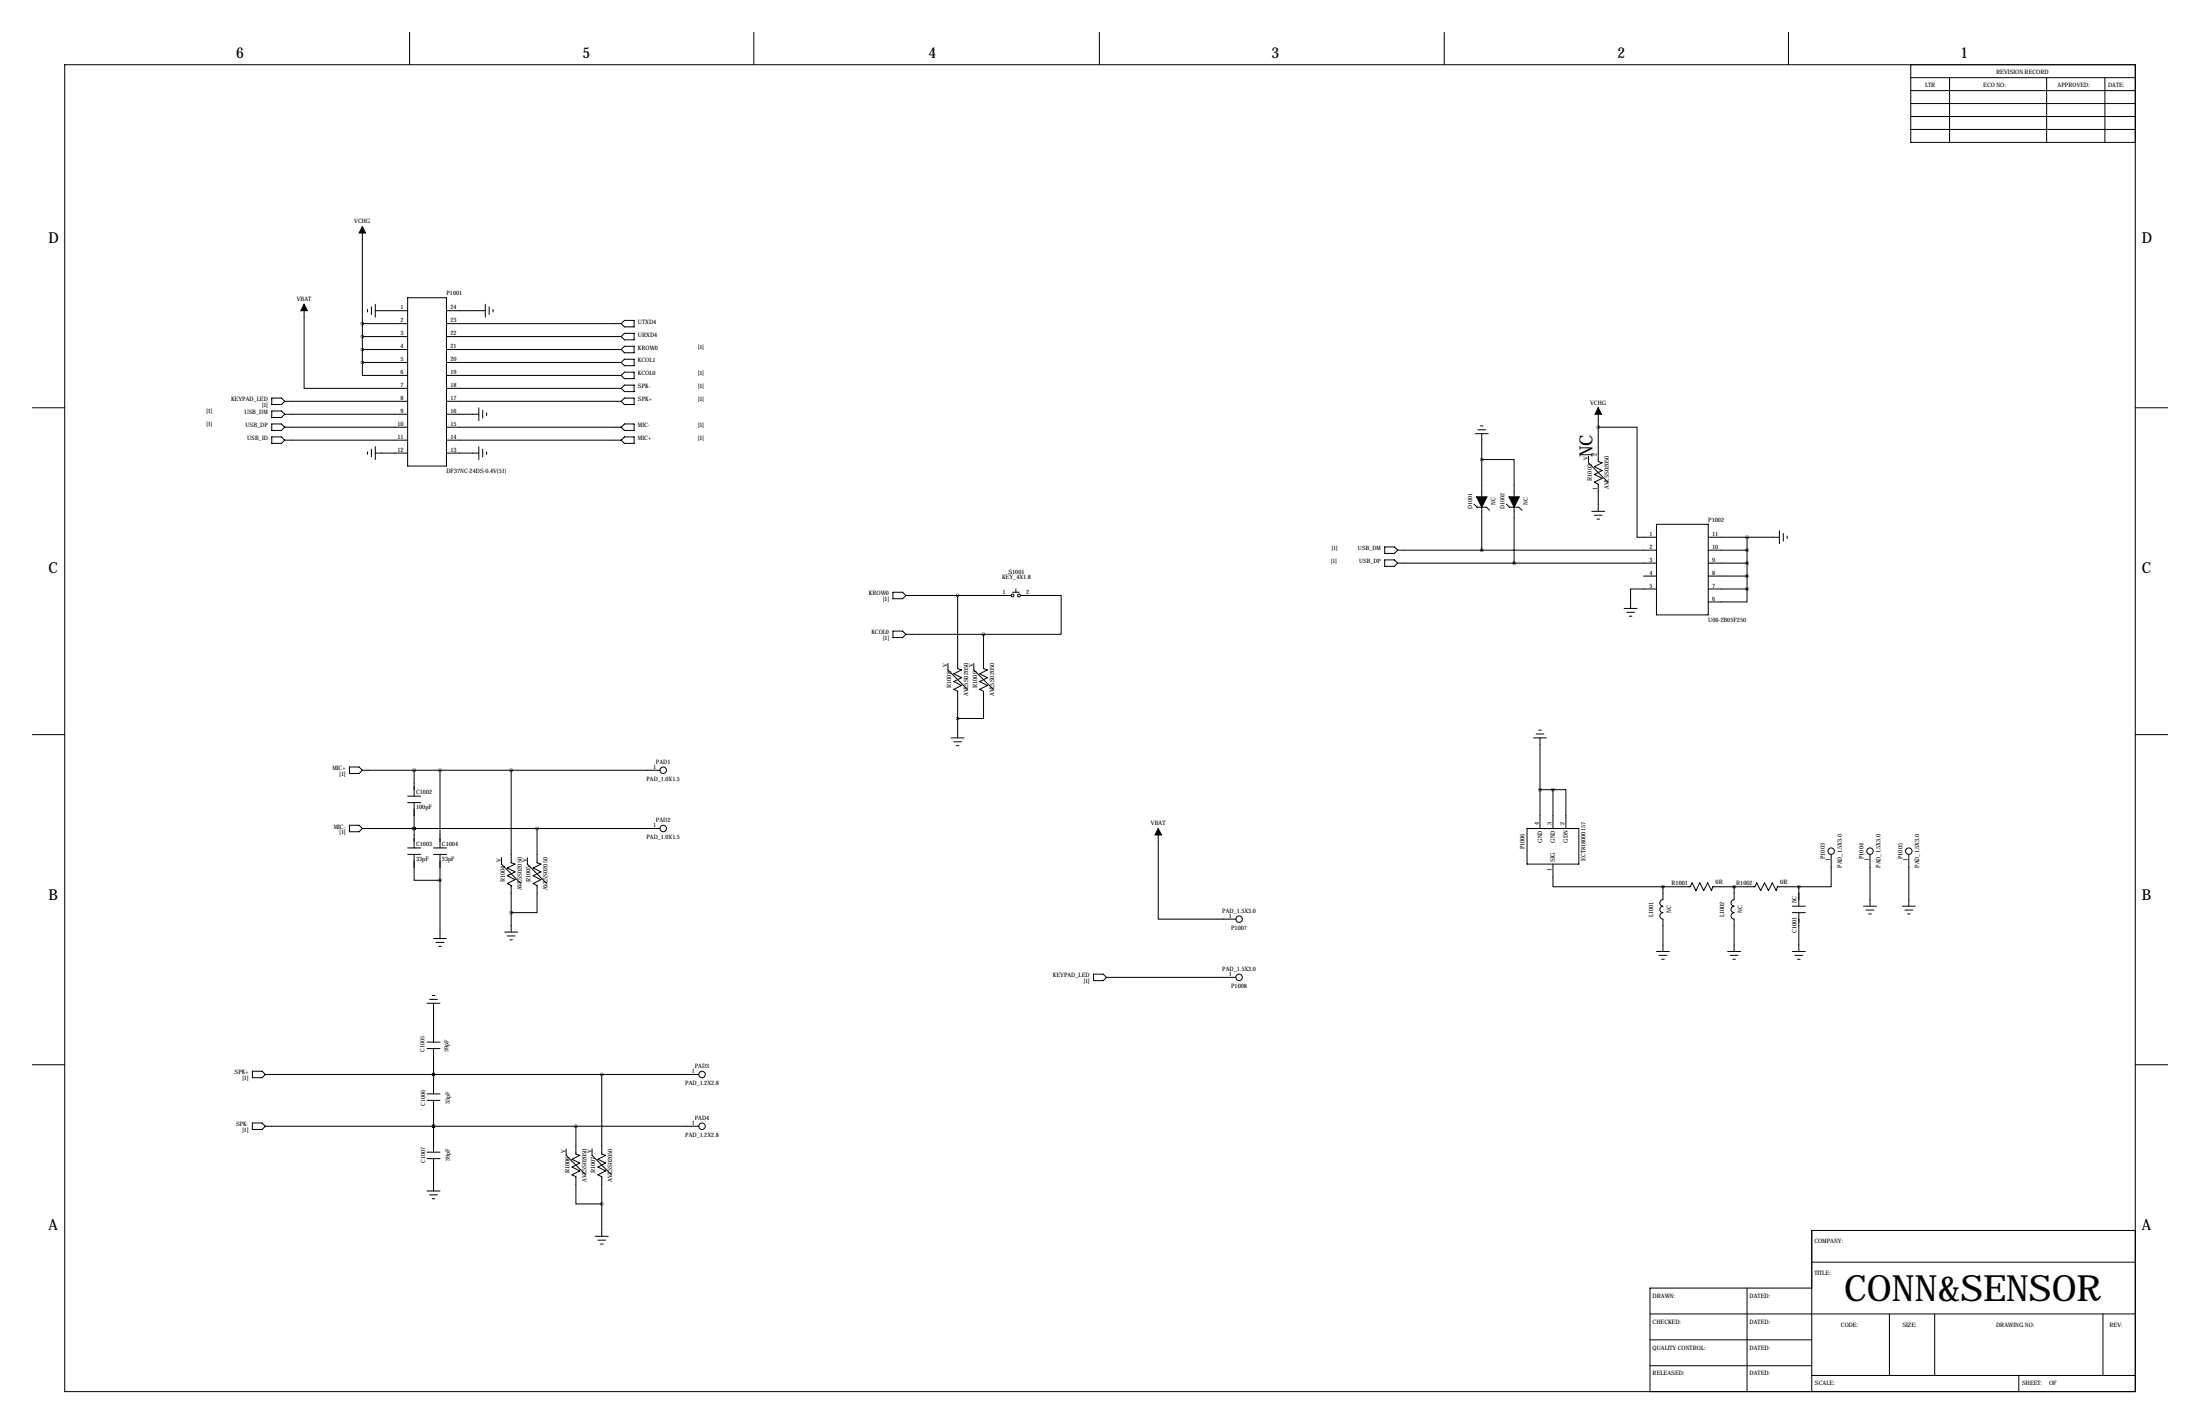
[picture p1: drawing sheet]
<svg xmlns="http://www.w3.org/2000/svg" width="864mm" height="559mm" viewBox="0 0 864 559" stroke-linecap="round" stroke-linejoin="round" font-family="sans-serif">
<g fill="none" stroke="#000" stroke-width=".39">
<path d="M160.8 12.7v12.7M295.9 12.7v12.7M431.5 12.7v12.7M566.9 12.7v12.7M702.1 12.7v12.7M25.4 25.4h812.8v520.7h-812.8zM750.1 25.4v30.5h88.1M750.1 35.6h88.1M750.1 30.5h88.1M765.3 30.5v25.4M803.4 30.5v25.4M826.3 30.5v25.4"/>
<path d="M750.1 50.8h88.1M750.1 45.7h88.1M750.1 40.6h88.1M142.2 88.9v53.3M119.4 119.4v33h40.6M147.3 119.4v5.1M160 116.8h15.3v66.1h-15.3zM190.5 119.4v5.1M142.2 127h17.8M142.2 132.1h17.8M142.2 137.2h17.8M144.3 121.4v1"/>
<path d="M145.8 120.4v3M147.3 121.9h12.7M175.3 121.9h15.2M175.3 127h68.5M175.3 132.1h68.5M175.3 137.2h68.5M192 120.4v3M193.5 121.4v1M243.8 127l1.3-1.3h3.8v2.6h-3.8zM243.8 132.1l1.3-1.3h3.8v2.5h-3.8zM245.1 135.9h3.8v2.5h-3.8l-1.3-1.2zM106.7 156.2h3.8l1.3 1.3-1.3 1.3h-3.8z"/>
<path d="M111.8 157.5h48.2M142.2 142.2v5.1h17.8M142.2 142.2h17.8M175.3 142.2h68.5M175.3 147.3h68.5M175.3 152.4h68.5M175.3 157.5h68.5M243.8 142.2l1.3-1.2h3.8v2.5h-3.8zM243.8 147.3l1.3-1.2h3.8v2.5h-3.8zM243.8 152.4l1.3-1.3h3.8v2.6h-3.8zM243.8 157.5l1.3-1.3h3.8v2.6h-3.8zM12.7 160h12.7"/>
<path d="M106.7 161.3h3.8l1.3 1.3-1.3 1.2h-3.8zM106.7 166.4h3.8l1.3 1.2-1.3 1.3h-3.8zM106.7 171.4h3.8l1.3 1.3-1.3 1.3h-3.8zM111.8 162.6h48.2M111.8 167.6h48.2M111.8 172.7h48.2M144.3 177.3v1M145.8 176.3v3M147.3 177.8h12.7M147.3 175.3v5M175.3 162.6h12.7M175.3 167.6h68.5"/>
<path d="M175.3 172.7h68.5M175.3 177.8h12.7M188 160v5.1M188 175.3v5M189.5 161v3.1M189.5 176.3v3M191 162.1v1M191 177.3v1M245.1 166.4h3.8v2.5h-3.8l-1.3-1.3zM245.1 171.4h3.8v2.6h-3.8l-1.3-1.3zM579.1 170.2h5.1M580.1 168.7h3.1"/>
<path d="M581.2 167.1h1M581.7 170.2v24.8M623.6 179.1v2.5l7.6 7.6M627.4 167.6h15.2v43.2h7.6M627.4 160v21.1l1.5 .5-3 1.5 3 1.6-3 1.5 3 1.5-3 1.5 1.5 .8v10.7M838.2 160h12.7M578.6 197.8l1.2 1.2h3.7l1.2 1.3M581.7 180.3h12.7v14.7M581.7 199v16.9M591.3 197.8l1.2 1.2h3.7l1.2 1.3M594.4 199v22M543.6 219.7h3.8l1.2 1.3-1.2 1.2h-3.8z"/>
<path d="M543.6 214.6h3.8l1.2 1.3-1.2 1.3h-3.8zM548.6 215.9h101.6M624.8 200.7h5.1M625.9 202.2h3M626.9 203.7h1M650.2 205.7h20.4v35.6h-20.4zM670.6 210.8h27.9M670.6 215.9h15.2M685.8 210.8v20.3M698.5 208.3v5.1M700 209.3v3M701.5 210.3v1"/>
<path d="M350.5 232.4h3.8l1.3 1.3-1.3 1.2h-3.8zM355.6 233.7h41.4M375.9 233.7v28.7l1.5 .5-3 1.5 3 1.5-3 1.6 3 1.5-3 1.5 1.5 .8v18.3M397.5 232.4h2.5M398.8 231.1v1.3M400.6 233.7h16v15.2h-30.5M548.6 221h101.6M637.5 238.8h5.1M645.2 226.1h5M650.2 231.1h-10.1v7.7M670.6 221h15.2M670.6 226.1h15.2"/>
<path d="M670.6 231.1h15.2M685.8 231.1v5.1h-15.2M350.5 247.6h3.8l1.3 1.3-1.3 1.3h-3.8zM355.6 248.9h30.5M386.1 248.9v13.5l1.5 .5-3 1.5 3 1.5-3 1.6 3 1.5-3 1.5 1.5 .8v10.6h-10.2M638.6 240.3h3M639.6 241.8h1M372.1 260.3v2.6l7.6 7.6M382.3 260.3v2.6l7.6 7.6M12.7 288.3h12.7M373.4 289.6h5.1M374.4 291.1h3"/>
<path d="M375.4 292.6h1M602 289.6h5.1M603 288h3M604 286.5h1M604.5 289.6v35.5M838.2 288.3h12.7M137.2 301h3.8l1.2 1.3-1.2 1.2h-3.8zM142.2 302.3h116.9M160 312.4h5.1M160 315h5.1M162.6 302.3v10.1M162.6 315v17.7"/>
<path d="M172.7 302.3v30.4M200.7 302.3v36.3l1.5 .5-3.1 1.5 3.1 1.5-3.1 1.6 3.1 1.5-3.1 1.5 1.6 .8v18.3M604.5 309.9h5.1M609.6 309.9h5.1v15.2M609.6 309.9v15.2M137.2 323.8h3.8l1.2 1.3-1.2 1.3h-3.8zM142.2 325.1h116.9M160 332.7h5.1M160 335.3h5.1M162.6 335.3v10.1h10.1M162.6 325.1h.1M170.2 332.7h5.1"/>
<path d="M170.2 335.3h5.1M172.7 335.3v33M196.8 336.5v2.6l7.7 7.6M207 336.5v2.6l7.6 7.6M210.8 325.1v13.5l1.5 .5-3 1.5 3 1.5-3 1.6 3 1.5-3 1.5 1.5 .8v10.6h-10.1M454.7 325.1v35.6h30.4M599.4 325.1h20.4v14h-20.4zM609.6 339.1v8.9h43.2M718.8 335.3v12.7h-12.7M734.1 335.3v20.3M749.3 335.3v20.3M652.8 348v5.1a1.27 1.27 0 0 0-1.2 1.2 1.27 1.27 0 0 0 1.2 1.3 1.27 1.27 0 0 0-1.2 1.3 1.27 1.27 0 0 0 1.2 1.2 1.27 1.27 0 0 0-1.2 1.3 1.27 1.27 0 0 0 1.2 1.3v12.7"/>
<path d="M652.8 348h10.6l.8-1.5 1.5 3 1.6-3 1.5 3 1.5-3 1.5 3 .5-1.5h16.5l.8-1.5 1.5 3 1.6-3 1.5 3 1.5-3 1.5 3 .5-1.5h8.4M680.7 348v5.1a1.27 1.27 0 0 0-1.2 1.2 1.27 1.27 0 0 0 1.2 1.3 1.27 1.27 0 0 0-1.2 1.3 1.27 1.27 0 0 0 1.2 1.2 1.27 1.27 0 0 0-1.2 1.3 1.27 1.27 0 0 0 1.2 1.3v12.7M703.6 358.1h5.1M703.6 355.6h5.1M706.1 348v7.6M706.1 358.1v15.3M731.5 355.6h5.1M732.5 357.1h3.1M733.6 358.6h1M746.8 355.6h5M747.8 357.1h3M748.8 358.6h1"/>
<path d="M170.2 368.3h5.1M171.2 369.8h3M172.2 371.3h1M198.1 365.8h5.1M199.1 367.3h3.1M200.2 368.8h1M650.2 373.4h5.1M651.3 374.9h3M652.3 376.4h1M678.2 373.4h5.1M679.2 374.9h3M680.2 376.4h1"/>
<path d="M703.6 373.4h5.1M704.6 374.9h3M705.6 376.4h1M167.6 393.7h5.1M168.7 392.2h3M169.7 390.7h1M170.2 393.7v15.2M429.3 382.3h3.8l1.2 1.2-1.2 1.3h-3.8zM434.3 383.5h50.8M12.7 417.8h12.7M167.6 408.9h5.1M167.6 411.5h5.1"/>
<path d="M170.2 411.5v17.8M838.2 417.8h12.7M99.1 420.4h3.8l1.2 1.2-1.2 1.3h-3.8zM104.1 421.6h170.2M167.6 429.3h5.1M167.6 431.8h5.1M170.2 421.6h.1M170.2 431.8v20.3M236.2 421.6v31.3l1.5 .5-3 1.5 3 1.5-3 1.6 3 1.5-3 1.5 1.5 .8v23.3M99.1 440.7h3.8l1.2 1.3-1.2 1.2h-3.8zM104.1 442h170.2M167.6 452.1h5.1"/>
<path d="M167.6 454.7h5.1M170.2 442h.1M170.2 454.7v12.7M222.2 450.8v2.6l7.7 7.6M226.1 442v10.9l1.5 .5-3.1 1.5 3.1 1.5-3.1 1.6 3.1 1.5-3.1 1.5 1.6 .8v10.6h10.1M232.4 450.8v2.6l7.6 7.6M167.6 467.4h5.1M168.7 468.9h3M169.7 470.4h1M233.7 485.1h5.1M234.7 486.7h3M235.7 488.2h1"/>
<path d="M711.2 495.3h127M838.2 482.9h-127v63.2M647.7 515.6h190.5M685.8 505.5v40.6M711.2 505.5h-63.5v40.6M741.7 515.6v24.2M759.5 515.6v24.2M825.5 515.6v24.2M647.7 535.9h63.5M647.7 525.8h63.5M711.2 539.8h127M792.5 539.8v6.3"/>
<circle cx="397.5" cy="233.7" r=".56"/>
<circle cx="400" cy="233.7" r=".56"/>
<circle cx="260.3" cy="302.3" r="1.27"/>
<circle cx="260.3" cy="325.1" r="1.27"/>
<circle cx="718.8" cy="334" r="1.27"/>
<circle cx="734.1" cy="334" r="1.27"/>
<circle cx="749.3" cy="334" r="1.27"/>
<circle cx="486.4" cy="360.7" r="1.27"/>
<circle cx="486.4" cy="383.5" r="1.27"/>
<circle cx="275.6" cy="421.6" r="1.27"/>
<circle cx="275.6" cy="442" r="1.27"/>
</g>
<path d="M142.2 88.9l1.3 2.5h-2.5zM119.4 119.4l1.2 2.5h-2.5zM627.4 160l1.2 2.6h-2.5zM579.6 195h4.1l-2 4zM592.3 195h4.1l-2 4zM454.7 325.1l1.2 2.6h-2.5z" fill="#000" stroke="#000" stroke-width=".39"/>
<path d="M142.2 142.2a.05 .05 0 0 0 .1 0 .05 .05 0 0 0-.1 0zM142.2 137.2a.05 .05 0 0 0 .1 0 .05 .05 0 0 0-.1 0zM142.2 132.1a.05 .05 0 0 0 .1 0 .05 .05 0 0 0-.1 0zM142.2 127a.05 .05 0 0 0 .1 0 .05 .05 0 0 0-.1 0zM581.6 180.3a.05 .05 0 0 0 .1 0 .05 .05 0 0 0-.1 0zM581.6 215.9a.05 .05 0 0 0 .1 0 .05 .05 0 0 0-.1 0zM627.3 167.6a.05 .05 0 0 0 .1 0 .05 .05 0 0 0-.1 0zM594.3 221a.05 .05 0 0 0 .1 0 .05 .05 0 0 0-.1 0zM172.7 302.3a.05 .05 0 0 0 .1 0 .05 .05 0 0 0-.1 0zM162.5 325.1a.05 .05 0 0 0 .1 0 .05 .05 0 0 0-.1 0zM162.5 302.3a.05 .05 0 0 0 .1 0 .05 .05 0 0 0-.1 0zM162.5 325.1a.05 .05 0 0 0 .1 0 .05 .05 0 0 0-.1 0zM172.7 345.4a.05 .05 0 0 0 .1 0 .05 .05 0 0 0-.1 0zM200.6 358.1a.05 .05 0 0 0 .1 0 .05 .05 0 0 0-.1 0zM200.6 302.3a.05 .05 0 0 0 .1 0 .05 .05 0 0 0-.1 0zM210.8 325.1a.05 .05 0 0 0 .1 0 .05 .05 0 0 0-.1 0zM170.1 442a.05 .05 0 0 0 .1 0 .05 .05 0 0 0-.1 0zM226 442a.05 .05 0 0 0 .1 0 .05 .05 0 0 0-.1 0zM170.1 421.6a.05 .05 0 0 0 .1 0 .05 .05 0 0 0-.1 0zM170.1 421.6a.05 .05 0 0 0 .1 0 .05 .05 0 0 0-.1 0zM170.1 442a.05 .05 0 0 0 .1 0 .05 .05 0 0 0-.1 0zM236.2 421.6a.05 .05 0 0 0 .1 0 .05 .05 0 0 0-.1 0zM236.2 472.4a.05 .05 0 0 0 .1 0 .05 .05 0 0 0-.1 0zM604.5 309.9a.05 .05 0 0 0 .1 0 .05 .05 0 0 0-.1 0zM680.7 348a.05 .05 0 0 0 .1 0 .05 .05 0 0 0-.1 0zM652.7 348a.05 .05 0 0 0 .1 0 .05 .05 0 0 0-.1 0zM706.1 348a.05 .05 0 0 0 .1 0 .05 .05 0 0 0-.1 0zM375.9 281.9a.05 .05 0 0 0 .1 0 .05 .05 0 0 0-.1 0zM375.9 233.7a.05 .05 0 0 0 .1 0 .05 .05 0 0 0-.1 0zM386 248.9a.05 .05 0 0 0 .1 0 .05 .05 0 0 0-.1 0z" fill="#000" stroke="#000" stroke-width="1.3"/>
<text font-size="14.2" x="723.9" y="510.5">CONN&amp;SENSOR</text>
<text font-size="7.1" x="625.1" y="179.3" transform="rotate(-90 625.1 179.3)">NC</text>
<g font-size="5.9">
<text x="92.7" y="22.9">6</text>
<text x="228.6" y="22.9">5</text>
<text x="364.5" y="22.9">4</text>
<text x="499.1" y="22.9">3</text>
<text x="635" y="22.9">2</text>
<text x="769.6" y="22.9">1</text>
<text x="19" y="95.2">D</text>
<text x="840.7" y="95.2">D</text>
<text x="19" y="224.8">C</text>
<text x="840.7" y="224.8">C</text>
<text x="19" y="353.1">B</text>
<text x="840.7" y="353.1">B</text>
<text x="19" y="482.6">A</text>
<text x="840.7" y="482.6">A</text>
</g>
<g font-size="2.4">
<text x="783.6" y="29.2">REVISION RECORD</text>
<text x="755.6" y="34.3">LTR</text>
<text x="778.5" y="34.3">ECO NO:</text>
<text x="807.7" y="34.3">APPROVED:</text>
<text x="827.5" y="34.3">DATE:</text>
<text x="139" y="87.6">VCHG</text>
<text x="116.5" y="118.1">VBAT</text>
<text x="175.3" y="115.8">P1001</text>
<text x="157.3" y="121.4">1</text>
<text x="176.8" y="121.4">24</text>
<text x="157.3" y="126.5">2</text>
<text x="157.3" y="131.6">3</text>
<text x="176.8" y="126.5">23</text>
<text x="176.8" y="131.6">22</text>
<text x="250.4" y="127">UTXD4</text>
<text x="157.3" y="136.7">4</text>
<text x="176.8" y="136.7">21</text>
<text x="250.4" y="137.2">KROW0</text>
<text x="250.4" y="132.1">URXD4</text>
<text x="274" y="137">[1]</text>
<text x="157.3" y="141.7">5</text>
<text x="176.8" y="141.7">20</text>
<text x="250.4" y="142.2">KCOL1</text>
<text x="157.3" y="146.8">6</text>
<text x="176.8" y="146.8">19</text>
<text x="250.4" y="147.3">KCOL0</text>
<text x="274" y="147.1">[1]</text>
<text x="157.3" y="151.9">7</text>
<text x="176.8" y="151.9">18</text>
<text x="250.4" y="152.4">SPK-</text>
<text x="274" y="152.2">[1]</text>
<text x="90.8" y="157.5">KEYPAD_LED</text>
<text x="102.8" y="159.6">[1]</text>
<text x="157.3" y="157">8</text>
<text x="176.8" y="157">17</text>
<text x="250.4" y="157.5">SPK+</text>
<text x="274" y="157.3">[1]</text>
<text x="624.2" y="158.8">VCHG</text>
<text x="81" y="162.1">[1]</text>
<text x="81" y="167.2">[1]</text>
<text x="95.9" y="162.6">USB_DM</text>
<text x="96.3" y="167.6">USB_DP</text>
<text x="156" y="167.1">10</text>
<text x="157.3" y="162.1">9</text>
<text x="176.8" y="162.1">16</text>
<text x="176.8" y="167.1">15</text>
<text x="250.4" y="167.6">MIC-</text>
<text x="274" y="167.4">[1]</text>
<text x="97" y="172.7">USB_ID</text>
<text x="156" y="172.2">11</text>
<text x="176.8" y="172.2">14</text>
<text x="250.4" y="172.7">MIC+</text>
<text x="274" y="172.5">[1]</text>
<text x="156" y="177.3">12</text>
<text x="176.8" y="177.3">13</text>
<text x="626.9" y="179" transform="rotate(-90 626.9 179)">2</text>
<text x="175.3" y="185.5">DF37NC-24DS-0.4V(51)</text>
<text x="624.8" y="188.7" transform="rotate(-90 624.8 188.7)">R1003</text>
<text x="631.5" y="191.9" transform="rotate(-90 631.5 191.9)">AVL5S02050</text>
<text x="627" y="192.2" transform="rotate(-90 627 192.2)">1</text>
<text x="587.1" y="198.2" transform="rotate(-90 587.1 198.2)">NC</text>
<text x="599.8" y="198.2" transform="rotate(-90 599.8 198.2)">NC</text>
<text x="670.6" y="204.7">P1002</text>
<text x="647.5" y="210.3">1</text>
<text x="647.5" y="215.4">2</text>
<text x="672.1" y="210.3">11</text>
<text x="672.1" y="215.4">10</text>
<text x="647.5" y="220.5">3</text>
<text x="672.1" y="220.5">9</text>
<text x="393.4" y="227.4">KEY_4X1.8</text>
<text x="395.8" y="225.3">S1001</text>
<text x="647.5" y="225.6">4</text>
<text x="672.1" y="225.6">8</text>
<text x="341.1" y="233.7">KROW0</text>
<text x="393.5" y="233.2">1</text>
<text x="402.8" y="233.2">2</text>
<text x="647.5" y="230.6">5</text>
<text x="672.1" y="230.6">7</text>
<text x="346.7" y="235.8">[1]</text>
<text x="672.1" y="235.7">6</text>
<text x="670.6" y="243.9">U06-2B05F250</text>
<text x="342.1" y="248.9">KCOL0</text>
<text x="346.7" y="251">[1]</text>
<text x="373.4" y="270" transform="rotate(-90 373.4 270)">R1008</text>
<text x="383.5" y="270" transform="rotate(-90 383.5 270)">R1009</text>
<text x="380" y="273.2" transform="rotate(-90 380 273.2)">AVL5S02050</text>
<text x="390.2" y="273.2" transform="rotate(-90 390.2 273.2)">AVL5S02050</text>
<text x="257.5" y="299.7">PAD1</text>
<text x="130.5" y="302.3">MIC+</text>
<text x="133.3" y="304.3">[1]</text>
<text x="256.3" y="301.8">1</text>
<text x="163.3" y="311.5">C1002</text>
<text x="253.8" y="306.4">PAD_1.0X1.5</text>
<text x="163.3" y="317.7">100pF</text>
<text x="257.5" y="322.6">PAD2</text>
<text x="451.8" y="323.8">VBAT</text>
<text x="604" y="323.6" transform="rotate(-90 604 323.6)">4</text>
<text x="609.1" y="323.6" transform="rotate(-90 609.1 323.6)">3</text>
<text x="614.2" y="323.6" transform="rotate(-90 614.2 323.6)">2</text>
<text x="131" y="325.1">MIC-</text>
<text x="133.3" y="327.2">[1]</text>
<text x="253.8" y="329.2">PAD_1.0X1.5</text>
<text x="256.3" y="324.6">1</text>
<text x="163.3" y="331.8">C1003</text>
<text x="173.5" y="331.8">C1004</text>
<text x="598.4" y="333.3" transform="rotate(-90 598.4 333.3)">P1006</text>
<text x="605.3" y="330.8" transform="rotate(-90 605.3 330.8)">GND</text>
<text x="610.4" y="330.8" transform="rotate(-90 610.4 330.8)">GND</text>
<text x="615.5" y="330.8" transform="rotate(-90 615.5 330.8)">GDN</text>
<text x="163.3" y="338">33pF</text>
<text x="173.5" y="338">33pF</text>
<text x="609.1" y="341.8" transform="rotate(-90 609.1 341.8)">1</text>
<text x="610.4" y="338.3" transform="rotate(-90 610.4 338.3)">SIG</text>
<text x="622.4" y="337.8" transform="rotate(-90 622.4 337.8)">ECT818000157</text>
<text x="716.3" y="337.1" transform="rotate(-90 716.3 337.1)">P1003</text>
<text x="718.3" y="338" transform="rotate(-90 718.3 338)">1</text>
<text x="722.9" y="340.6" transform="rotate(-90 722.9 340.6)">PAD_1.5X3.0</text>
<text x="731.5" y="337.1" transform="rotate(-90 731.5 337.1)">P1004</text>
<text x="733.6" y="338" transform="rotate(-90 733.6 338)">1</text>
<text x="738.2" y="340.6" transform="rotate(-90 738.2 340.6)">PAD_1.5X3.0</text>
<text x="746.8" y="337.1" transform="rotate(-90 746.8 337.1)">P1005</text>
<text x="748.8" y="338" transform="rotate(-90 748.8 338)">1</text>
<text x="753.4" y="340.6" transform="rotate(-90 753.4 340.6)">PAD_1.5X3.0</text>
<text x="198.1" y="346.2" transform="rotate(-90 198.1 346.2)">R1004</text>
<text x="208.3" y="346.2" transform="rotate(-90 208.3 346.2)">R1005</text>
<text x="656.1" y="347.5">R1001</text>
<text x="673.5" y="347">0R</text>
<text x="681.5" y="347.5">R1002</text>
<text x="698.9" y="347">0R</text>
<text x="204.8" y="349.4" transform="rotate(-90 204.8 349.4)">AVL5S02050</text>
<text x="214.9" y="349.4" transform="rotate(-90 214.9 349.4)">AVL5S02050</text>
<text x="479.8" y="358.1">PAD_1.5X3.0</text>
<text x="656" y="358.2" transform="rotate(-90 656 358.2)">NC</text>
<text x="683.9" y="358.2" transform="rotate(-90 683.9 358.2)">NC</text>
<text x="705.3" y="354.5" transform="rotate(-90 705.3 354.5)">NC</text>
<text x="482.4" y="360.2">1</text>
<text x="483.3" y="364.8">P1007</text>
<text x="648.9" y="360" transform="rotate(-90 648.9 360)">L1001</text>
<text x="676.9" y="360" transform="rotate(-90 676.9 360)">L1002</text>
<text x="705.2" y="366.1" transform="rotate(-90 705.2 366.1)">C1001</text>
<text x="413.3" y="383.5">KEYPAD_LED</text>
<text x="479.8" y="381">PAD_1.5X3.0</text>
<text x="482.4" y="383">1</text>
<text x="425.4" y="385.6">[1]</text>
<text x="483.3" y="387.7">P1008</text>
<text x="272.7" y="419.1">PAD3</text>
<text x="92.1" y="421.6">SPK+</text>
<text x="95.2" y="423.7">[1]</text>
<text x="269" y="425.8">PAD_1.2X2.8</text>
<text x="271.6" y="421.1">1</text>
<text x="92.6" y="442">SPK-</text>
<text x="271.6" y="441.5">1</text>
<text x="272.7" y="439.4">PAD4</text>
<text x="95.2" y="444">[1]</text>
<text x="269" y="446.1">PAD_1.2X2.8</text>
<text x="223.5" y="460.5" transform="rotate(-90 223.5 460.5)">R1006</text>
<text x="233.7" y="460.5" transform="rotate(-90 233.7 460.5)">R1007</text>
<text x="230.2" y="463.7" transform="rotate(-90 230.2 463.7)">AVL5S02050</text>
<text x="240.3" y="463.7" transform="rotate(-90 240.3 463.7)">AVL5S02050</text>
<text x="712.2" y="487.7">COMPANY:</text>
<text x="712.2" y="500.4">TITLE:</text>
<text x="648.7" y="509.3">DRAWN:</text>
<text x="686.8" y="509.3">DATED:</text>
<text x="648.7" y="519.4">CHECKED:</text>
<text x="686.8" y="519.4">DATED:</text>
<text x="722.6" y="520.7">CODE:</text>
<text x="746.8" y="520.7">SIZE:</text>
<text x="783.6" y="520.7">DRAWING NO:</text>
<text x="828" y="520.7">REV:</text>
<text x="648.7" y="529.6">QUALITY CONTROL:</text>
<text x="686.8" y="529.6">DATED:</text>
<text x="648.7" y="539.8">RELEASED:</text>
<text x="686.8" y="539.8">DATED:</text>
<text x="712.5" y="543.6">SCALE:</text>
<text x="793.7" y="543.6">SHEET:</text>
<text x="804.3" y="543.6">OF</text>
</g>
<g font-size="2.3">
<text x="623.3" y="180.6" transform="rotate(-90 623.3 180.6)">V</text>
<text x="577.8" y="199.9" transform="rotate(-90 577.8 199.9)">D1001</text>
<text x="590.5" y="199.9" transform="rotate(-90 590.5 199.9)">D1002</text>
<text x="522.8" y="215.7">[1]</text>
<text x="533.1" y="215.9">USB_DM</text>
<text x="522.5" y="220.7">[1]</text>
<text x="533.5" y="221">USB_DP</text>
<text x="371.9" y="261.9" transform="rotate(-90 371.9 261.9)">V</text>
<text x="382" y="261.9" transform="rotate(-90 382 261.9)">V</text>
<text x="196.6" y="338.1" transform="rotate(-90 196.6 338.1)">V</text>
<text x="206.8" y="338.1" transform="rotate(-90 206.8 338.1)">V</text>
<text x="166.6" y="412.8" transform="rotate(-90 166.6 412.8)">C1005</text>
<text x="176" y="412.8" transform="rotate(-90 176 412.8)">39pF</text>
<text x="166.9" y="433.8" transform="rotate(-90 166.9 433.8)">C1006</text>
<text x="176.5" y="433.3" transform="rotate(-90 176.5 433.3)">33pF</text>
<text x="176.5" y="455.7" transform="rotate(-90 176.5 455.7)">39pF</text>
<text x="222" y="452.4" transform="rotate(-90 222 452.4)">V</text>
<text x="232.2" y="452.4" transform="rotate(-90 232.2 452.4)">V</text>
<text x="166.9" y="456.4" transform="rotate(-90 166.9 456.4)">C1007</text>
</g>
</svg>
